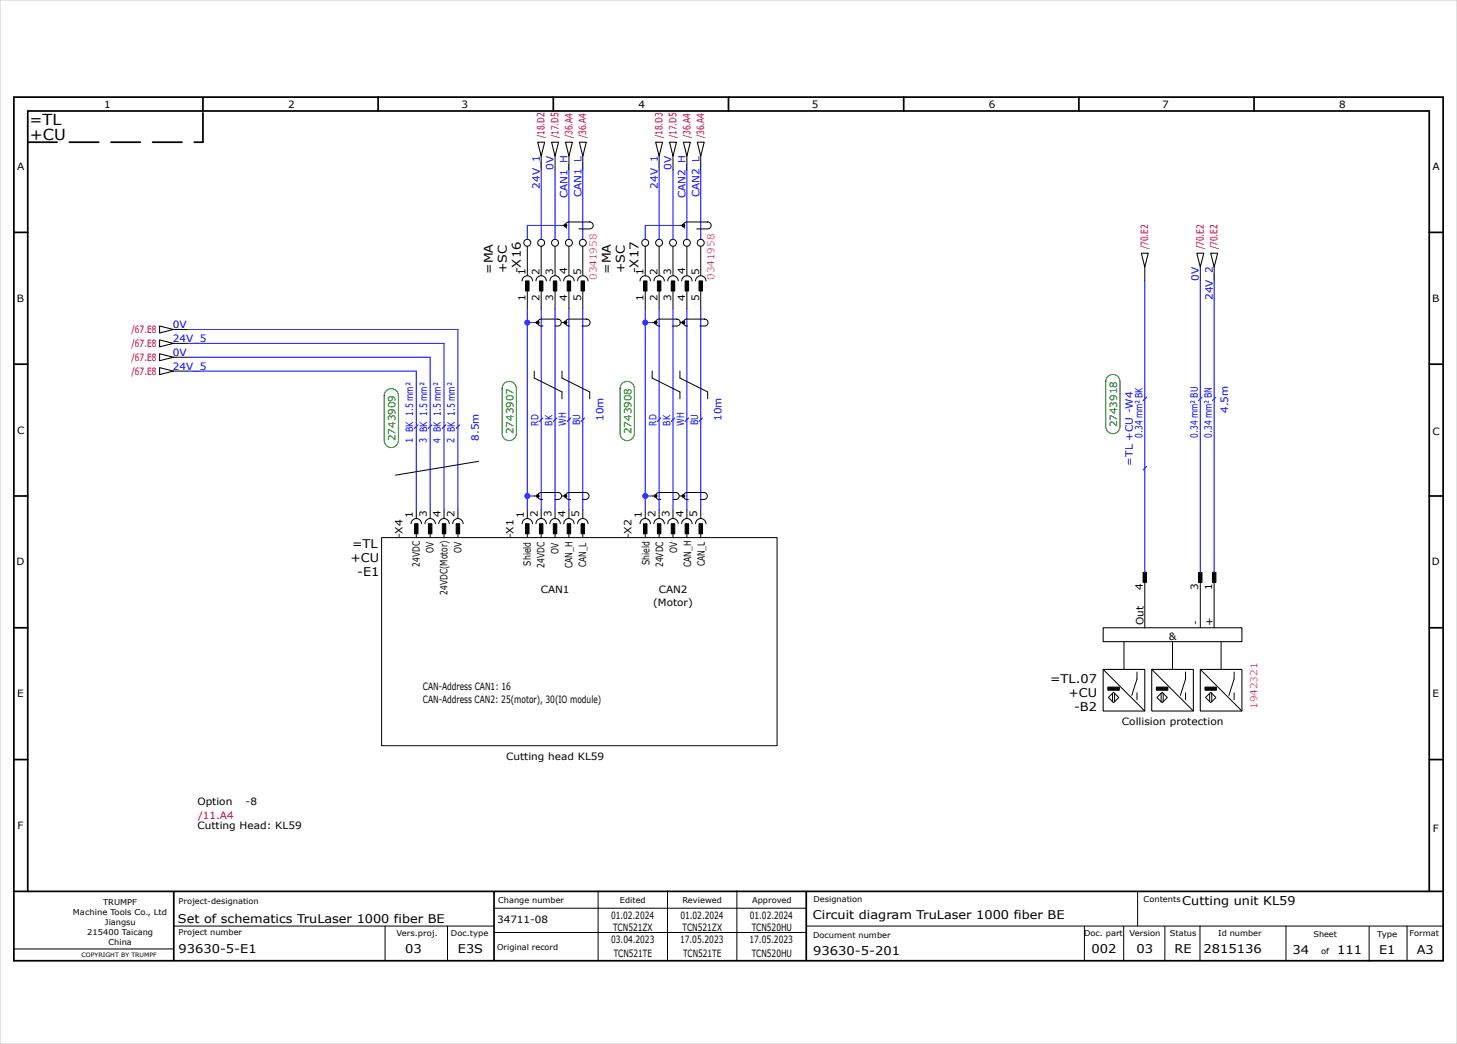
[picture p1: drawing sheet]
<svg xmlns="http://www.w3.org/2000/svg" width="420mm" height="301mm" viewBox="0 0 420 301" stroke-linecap="round" stroke-linejoin="round" font-family="sans-serif">
<g fill="none" stroke="#000" stroke-width=".5">
<path d="M4 28h412v249h-412zM58.5 28.2v3.8M109 28v4M159.5 28v4M210 28v4M260.5 28v4M311 28v4M361.5 28v4M4 67h4M412 67h4M4 105h4M412 105h4"/>
<path d="M4 143h4M412 143h4M4 181h4M412 181h4M4 219h4M412 219h4M4 257h412M8 257v-225h404v225M50.1 257.1v19.8M142.4 257.2v19.8M232.4 257.1v19.7"/>
</g>
<g fill="none" stroke="#000" stroke-width=".29">
<path d="M156 45v4M160 45v4M164 45v4M168 45v4M190 45v4M194 45v4M198 45v4M202 45v4M152 71v8.5M156 71v8.5M160 71v8.5M162 65h1"/>
<path d="M164 71v8.5M168 71v8.5M186 71v8.5M190 71v8.5M194 71v8.5M196 65h1M198 71v8.5M202 71v8.5M330 77v4M346 77v4M350 77v4M50 99h4"/>
<path d="M50 95h4M150.5 81a1.5 1.5 0 0 1 1.5-1.5 1.5 1.5 0 0 1 1.5 1.5M152 84v5M154 93h1M154.5 81a1.5 1.5 0 0 1 1.5-1.5 1.5 1.5 0 0 1 1.5 1.5M156 84v5M158.5 81a1.5 1.5 0 0 1 1.5-1.5 1.5 1.5 0 0 1 1.5 1.5M160 84v5M162 93h1M162.5 81a1.5 1.5 0 0 1 1.5-1.5 1.5 1.5 0 0 1 1.5 1.5M164 84v5M166.5 81a1.5 1.5 0 0 1 1.5-1.5 1.5 1.5 0 0 1 1.5 1.5"/>
<path d="M168 84v5M184.5 81a1.5 1.5 0 0 1 1.5-1.5 1.5 1.5 0 0 1 1.5 1.5M186 84v5M188 93h1M188.5 81a1.5 1.5 0 0 1 1.5-1.5 1.5 1.5 0 0 1 1.5 1.5M190 84v5M192.5 81a1.5 1.5 0 0 1 1.5-1.5 1.5 1.5 0 0 1 1.5 1.5M194 84v5M196 93h1M196.5 81a1.5 1.5 0 0 1 1.5-1.5 1.5 1.5 0 0 1 1.5 1.5M198 84v5M200.5 81a1.5 1.5 0 0 1 1.5-1.5 1.5 1.5 0 0 1 1.5 1.5"/>
<path d="M202 84v5M50 107h4M50 103h4M154 107v2l8 4v2M162 107v2l8 4v2M188 107v2l8 4v2M196 107v2l8 4v2M138 133l-24 4M110 155h114v60h-114zM118.5 151a1.5 1.5 0 0 1 1.5-1.5 1.5 1.5 0 0 1 1.5 1.5M120 147v2.5M120 153v2"/>
<path d="M122.5 151a1.5 1.5 0 0 1 1.5-1.5 1.5 1.5 0 0 1 1.5 1.5M124 147v2.5M124 153v2M126.5 151a1.5 1.5 0 0 1 1.5-1.5 1.5 1.5 0 0 1 1.5 1.5M128 147v2.5M128 153v2M130.5 151a1.5 1.5 0 0 1 1.5-1.5 1.5 1.5 0 0 1 1.5 1.5M132 147v2.5M132 153v2M150.5 151a1.5 1.5 0 0 1 1.5-1.5 1.5 1.5 0 0 1 1.5 1.5M152 147v2.5M152 153v2"/>
<path d="M154 143h1M154.5 151a1.5 1.5 0 0 1 1.5-1.5 1.5 1.5 0 0 1 1.5 1.5M156 147v2.5M156 153v2M158.5 151a1.5 1.5 0 0 1 1.5-1.5 1.5 1.5 0 0 1 1.5 1.5M160 147v2.5M160 153v2M162 143h1M162.5 151a1.5 1.5 0 0 1 1.5-1.5 1.5 1.5 0 0 1 1.5 1.5M164 147v2.5M164 153v2M166.5 151a1.5 1.5 0 0 1 1.5-1.5 1.5 1.5 0 0 1 1.5 1.5"/>
<path d="M168 147v2.5M168 153v2M184.5 151a1.5 1.5 0 0 1 1.5-1.5 1.5 1.5 0 0 1 1.5 1.5M186 147v2.5M186 153v2M188 143h1M188.5 151a1.5 1.5 0 0 1 1.5-1.5 1.5 1.5 0 0 1 1.5 1.5M190 147v2.5M190 153v2M192.5 151a1.5 1.5 0 0 1 1.5-1.5 1.5 1.5 0 0 1 1.5 1.5M194 147v2.5M194 153v2"/>
<path d="M196 143h1M196.5 151a1.5 1.5 0 0 1 1.5-1.5 1.5 1.5 0 0 1 1.5 1.5M198 147v2.5M198 153v2M200.5 151a1.5 1.5 0 0 1 1.5-1.5 1.5 1.5 0 0 1 1.5 1.5M202 147v2.5M202 153v2M330 168v13M346 168v13M350 168v13M318 193l12 12M320.7 199.9v2.4"/>
<path d="M321.3 199.9v2.4M324 185v8M327.7 195.8l-1.5 4.7M327.7 193.7v2.1M327.7 199.7v2M332 193l12 12M334.7 199.9v2.4M335.3 199.9v2.4M338 185v8M341.7 195.8l-1.5 4.7M341.7 193.7v2.1M341.7 199.7v2"/>
<path d="M346 193l12 12M348.7 199.9v2.4M349.3 199.9v2.4M352 185v8M355.8 195.8l-1.6 4.7M355.8 193.7v2.1M355.8 199.7v2M319.5 201.1l1.5-1.5 1.5 1.5-1.5 1.5zM333.5 201.1l1.5-1.5 1.5 1.5-1.5 1.5zM347.5 201.1l1.5-1.5 1.5 1.5-1.5 1.5zM172.4 256.9v20M192.4 256.9v20"/>
<path d="M212.4 256.9v20M327.9 256.9v10M4.1 273.6h45.7M50.1 267h92.2M111 267v10M129 267v10M142.4 261.9h90M142.4 268.9h90M232.5 267h183.5M312.6 267v10M323.9 267.1v10M335.8 267.1v10"/>
<path d="M345.9 267v10.1M370.7 267v9.8M394.7 267.1v10M405.6 267v10"/>
<circle cx="152" cy="70" r="1"/>
<circle cx="156" cy="70" r="1"/>
<circle cx="160" cy="70" r="1"/>
<circle cx="164" cy="70" r="1"/>
<circle cx="168" cy="70" r="1"/>
<circle cx="186" cy="70" r="1"/>
<circle cx="190" cy="70" r="1"/>
<circle cx="194" cy="70" r="1"/>
<circle cx="198" cy="70" r="1"/>
<circle cx="202" cy="70" r="1"/>
</g>
<path d="M8 41h50.5M58.5 41v-8.8" fill="none" stroke="#000" stroke-width=".5" stroke-dasharray="8.5 3.5"/>
<path d="M0 0h420v301h-420z" fill="none" stroke="#c9c9c9" stroke-width=".29"/>
<g fill="#000" stroke="#000" stroke-width=".29">
<path d="M151.5 81h1v2.9h-1z" fill-rule="evenodd"/>
<path d="M155.5 81h1v2.9h-1z" fill-rule="evenodd"/>
<path d="M159.5 81h1v2.9h-1z" fill-rule="evenodd"/>
<path d="M163.5 81h1v2.9h-1z" fill-rule="evenodd"/>
<path d="M167.5 81h1v2.9h-1z" fill-rule="evenodd"/>
<path d="M185.5 81h1v2.9h-1z" fill-rule="evenodd"/>
<path d="M189.5 81h1v2.9h-1z" fill-rule="evenodd"/>
<path d="M193.5 81h1v2.9h-1z" fill-rule="evenodd"/>
<path d="M197.5 81h1v2.9h-1z" fill-rule="evenodd"/>
<path d="M201.5 81h1v2.9h-1z" fill-rule="evenodd"/>
<path d="M119.5 151h1v2.9h-1z" fill-rule="evenodd"/>
<path d="M123.5 151h1v2.9h-1z" fill-rule="evenodd"/>
<path d="M127.5 151h1v2.9h-1z" fill-rule="evenodd"/>
<path d="M131.5 151h1v2.9h-1z" fill-rule="evenodd"/>
<path d="M151.5 151h1v2.9h-1z" fill-rule="evenodd"/>
<path d="M155.5 151h1v2.9h-1z" fill-rule="evenodd"/>
<path d="M159.5 151h1v2.9h-1z" fill-rule="evenodd"/>
<path d="M163.5 151h1v2.9h-1z" fill-rule="evenodd"/>
<path d="M167.5 151h1v2.9h-1z" fill-rule="evenodd"/>
<path d="M185.5 151h1v2.9h-1z" fill-rule="evenodd"/>
<path d="M189.5 151h1v2.9h-1z" fill-rule="evenodd"/>
<path d="M193.5 151h1v2.9h-1z" fill-rule="evenodd"/>
<path d="M197.5 151h1v2.9h-1z" fill-rule="evenodd"/>
<path d="M201.5 151h1v2.9h-1z" fill-rule="evenodd"/>
<path d="M329.5 165h1v2.9h-1z" fill-rule="evenodd"/>
<path d="M345.5 165h1v2.9h-1z" fill-rule="evenodd"/>
<path d="M349.5 165h1v2.9h-1z" fill-rule="evenodd"/>
<path d="M319.3 198.1h3.3v.9h-3.3z" fill-rule="evenodd"/>
<path d="M333.3 198.1h3.3v.9h-3.3z" fill-rule="evenodd"/>
<path d="M347.3 198.1h3.4v.9h-3.4z" fill-rule="evenodd"/>
<circle cx="163" cy="65" r=".4"/>
<circle cx="197" cy="65" r=".4"/>
<circle cx="155" cy="93" r=".4"/>
<circle cx="163" cy="93" r=".4"/>
<circle cx="189" cy="93" r=".4"/>
<circle cx="197" cy="93" r=".4"/>
<circle cx="155" cy="143" r=".4"/>
<circle cx="163" cy="143" r=".4"/>
<circle cx="189" cy="143" r=".4"/>
<circle cx="197" cy="143" r=".4"/>
</g>
<g fill="none" stroke="#000" stroke-width=".3">
<path d="M155 41h2l-1 4zM159 41h2l-1 4zM163 41h2l-1 4zM167 41h2l-1 4zM189 41h2l-1 4zM193 41h2l-1 4zM197 41h2l-1 4zM201 41h2l-1 4zM329 73h2l-1 4zM345 73h2l-1 4zM349 73h2l-1 4zM46 98l4 1-4 1z"/>
<path d="M46 94l4 1-4 1zM46 106l4 1-4 1zM46 102l4 1-4 1zM318 193h12v12h-12zM318 181h40v4h-40zM332 193h12v12h-12zM346 193h12v12h-12z"/>
</g>
<g fill="none" stroke="#00f" stroke-width=".29">
<path d="M156 49v20M160 49v20M164 49v20M168 49v20M190 49v20M194 49v20M198 49v20M202 49v20M162 65h-10v4M196 65h-10v4M54 99h74v48M54 95h78v52"/>
<path d="M152 89v58M152 93h2M156 89v58M160 89v58M164 89v58M168 89v58M186 89v58M186 93h2M190 89v58M194 89v58M198 89v58M202 89v58"/>
<path d="M330 81v84M346 81v84M350 81v84M54 107h66v40M54 103h70v44M152 143h2M186 143h2"/>
</g>
<path d="M170 64h-6a1 1 0 0 0-1 1 1 1 0 0 0 1 1h6a1 1 0 0 0 1-1 1 1 0 0 0-1-1M204 64h-6a1 1 0 0 0-1 1 1 1 0 0 0 1 1h6a1 1 0 0 0 1-1 1 1 0 0 0-1-1M160.8 92h-4.8a1 1 0 0 0-1 1 1 1 0 0 0 1 1h4.8a1 1 0 0 0 1-1 1 1 0 0 0-1-1M169.1 92h-5.1a1 1 0 0 0-1 1 1 1 0 0 0 1 1h5.1a1 1 0 0 0 1-1 1 1 0 0 0-1-1M195.1 92h-5.1a1 1 0 0 0-1 1 1 1 0 0 0 1 1h5.1a1 1 0 0 0 1-1 1 1 0 0 0-1-1M203.1 92h-5.1a1 1 0 0 0-1 1 1 1 0 0 0 1 1h5.1a1 1 0 0 0 1-1 1 1 0 0 0-1-1M160.9 142h-4.9a1 1 0 0 0-1 1 1 1 0 0 0 1 1h4.9a1 1 0 0 0 1-1 1 1 0 0 0-1-1M168.8 142h-4.8a1 1 0 0 0-1 1 1 1 0 0 0 1 1h4.8a1 1 0 0 0 1-1 1 1 0 0 0-1-1M194.8 142h-4.8a1 1 0 0 0-1 1 1 1 0 0 0 1 1h4.8a1 1 0 0 0 1-1 1 1 0 0 0-1-1M202.9 142h-4.9a1 1 0 0 0-1 1 1 1 0 0 0 1 1h4.9a1 1 0 0 0 1-1 1 1 0 0 0-1-1" fill="none" stroke="#000" stroke-width=".29" stroke-dasharray="8.5 3.5"/>
<g fill="#fff" stroke="#008000" stroke-width=".29">
<path d="M145.4 110.6a2.05 2.05 0 0 1 2.2-.5 2.05 2.05 0 0 1 1.3 1.9v13a2.05 2.05 0 0 1-2.1 2 2.05 2.05 0 0 1-2-2v-13z" fill-rule="evenodd"/>
<path d="M179.4 110.6a2.05 2.05 0 0 1 2.2-.5 2.05 2.05 0 0 1 1.3 1.9v13a2.05 2.05 0 0 1-2.1 2 2.05 2.05 0 0 1-2-2v-13z" fill-rule="evenodd"/>
<path d="M111.4 112.7a2.05 2.05 0 0 1 2.2-.5 2.05 2.05 0 0 1 1.2 1.9v12.9a2.05 2.05 0 0 1-2 2.1 2.05 2.05 0 0 1-2-2.1v-12.9z" fill-rule="evenodd"/>
<path d="M319.4 108.6a2.05 2.05 0 0 1 2.2-.5 2.05 2.05 0 0 1 1.2 1.9v13a2.05 2.05 0 0 1-2 2 2.05 2.05 0 0 1-2.1-2v-13z" fill-rule="evenodd"/>
</g>
<g fill="#00f">
<circle cx="152" cy="93" r=".85"/>
<circle cx="186" cy="93" r=".85"/>
<circle cx="152" cy="143" r=".85"/>
<circle cx="186" cy="143" r=".85"/>
</g>
<g fill="none" stroke="#00f" stroke-width=".3">
<path d="M330.5 114.5l-1 1M346.5 114.5l-1 1M350.5 114.5l-1 1M120.5 122.5l-1 1M124.5 122.5l-1 1M128.5 122.5l-1 1M132.5 122.5l-1 1M156.5 120.5l-1 1M160.5 120.5l-1 1M164.5 120.5l-1 1M168.5 120.5l-1 1M190.5 120.5l-1 1"/>
<path d="M194.5 120.5l-1 1M198.5 120.5l-1 1M202.5 120.5l-1 1M330.5 134.5l-1 1"/>
</g>
<g font-size="4.4">
<text x="8.5" y="36">=TL</text>
<text x="8.6" y="40.5">+CU</text>
</g>
<g font-size="3.5">
<text x="142.1" y="78.9" transform="rotate(-90 142.1 78.9)">=MA</text>
<text x="146.1" y="78.8" transform="rotate(-90 146.1 78.8)">+SC</text>
<text x="150.1" y="78.7" transform="rotate(-90 150.1 78.7)">-X16</text>
<text x="176.1" y="78.9" transform="rotate(-90 176.1 78.9)">=MA</text>
<text x="180.1" y="78.8" transform="rotate(-90 180.1 78.8)">+SC</text>
<text x="184.1" y="78.7" transform="rotate(-90 184.1 78.7)">-X17</text>
<text x="101" y="162">+CU</text>
<text x="101.5" y="158">=TL</text>
<text x="103" y="166">-E1</text>
<text x="302.7" y="197">=TL.07</text>
<text x="308" y="201">+CU</text>
<text x="309.6" y="205">-B2</text>
<text x="340.8" y="261">Cutting unit KL59</text>
<text x="51.3" y="266">Set of schematics TruLaser 1000 fiber BE</text>
<text x="234.3" y="265">Circuit diagram TruLaser 1000 fiber BE</text>
<text x="51.5" y="274.7">93630-5-E1</text>
<text x="116.8" y="274.9">03</text>
<text x="132" y="274.9">E3S</text>
<text x="234.4" y="275.3">93630-5-201</text>
<text x="314.6" y="274.8">002</text>
<text x="327.6" y="274.9">03</text>
<text x="338.6" y="274.8">RE</text>
<text x="346.9" y="274.7">2815136</text>
<text x="372.6" y="275">34</text>
<text x="385.4" y="275">111</text>
<text x="397.6" y="275">E1</text>
<text x="408.4" y="275">A3</text>
</g>
<g font-size="2.9">
<text x="30" y="31">1</text>
<text x="83" y="31">2</text>
<text x="133.1" y="31">3</text>
<text x="184.1" y="31">4</text>
<text x="234.1" y="31">5</text>
<text x="285" y="31">6</text>
<text x="335" y="31">7</text>
<text x="386" y="31">8</text>
<text x="5" y="49">A</text>
<text x="413" y="49">A</text>
<text x="151.5" y="79.4" transform="rotate(-90 151.5 79.4)">1</text>
<text x="155.5" y="79.2" transform="rotate(-90 155.5 79.2)">2</text>
<text x="159.5" y="79.2" transform="rotate(-90 159.5 79.2)">3</text>
<text x="163.5" y="79.1" transform="rotate(-90 163.5 79.1)">4</text>
<text x="167.5" y="79.2" transform="rotate(-90 167.5 79.2)">5</text>
<text x="185.5" y="79.4" transform="rotate(-90 185.5 79.4)">1</text>
<text x="189.5" y="79.2" transform="rotate(-90 189.5 79.2)">2</text>
<text x="193.5" y="79.2" transform="rotate(-90 193.5 79.2)">3</text>
<text x="197.5" y="79.1" transform="rotate(-90 197.5 79.1)">4</text>
<text x="201.5" y="79.2" transform="rotate(-90 201.5 79.2)">5</text>
<text x="4.8" y="87">B</text>
<text x="151.5" y="86.7" transform="rotate(-90 151.5 86.7)">1</text>
<text x="155.5" y="86.8" transform="rotate(-90 155.5 86.8)">2</text>
<text x="159.5" y="86.8" transform="rotate(-90 159.5 86.8)">3</text>
<text x="163.5" y="86.9" transform="rotate(-90 163.5 86.9)">4</text>
<text x="167.5" y="86.8" transform="rotate(-90 167.5 86.8)">5</text>
<text x="185.5" y="86.7" transform="rotate(-90 185.5 86.7)">1</text>
<text x="189.5" y="86.8" transform="rotate(-90 189.5 86.8)">2</text>
<text x="193.5" y="86.8" transform="rotate(-90 193.5 86.8)">3</text>
<text x="197.5" y="86.9" transform="rotate(-90 197.5 86.9)">4</text>
<text x="201.5" y="86.8" transform="rotate(-90 201.5 86.8)">5</text>
<text x="412.8" y="87">B</text>
<text x="5" y="125">C</text>
<text x="413" y="125.5">C</text>
<text x="119" y="149.4" transform="rotate(-90 119 149.4)">1</text>
<text x="123" y="149.2" transform="rotate(-90 123 149.2)">3</text>
<text x="127" y="149.1" transform="rotate(-90 127 149.1)">4</text>
<text x="131" y="149.2" transform="rotate(-90 131 149.2)">2</text>
<text x="151" y="149.4" transform="rotate(-90 151 149.4)">1</text>
<text x="155" y="149.2" transform="rotate(-90 155 149.2)">2</text>
<text x="159" y="149.2" transform="rotate(-90 159 149.2)">3</text>
<text x="163" y="149.1" transform="rotate(-90 163 149.1)">4</text>
<text x="167" y="149.2" transform="rotate(-90 167 149.2)">5</text>
<text x="185" y="149.4" transform="rotate(-90 185 149.4)">1</text>
<text x="189" y="149.2" transform="rotate(-90 189 149.2)">2</text>
<text x="193" y="149.2" transform="rotate(-90 193 149.2)">3</text>
<text x="197" y="149.1" transform="rotate(-90 197 149.1)">4</text>
<text x="201" y="149.2" transform="rotate(-90 201 149.2)">5</text>
<text x="116" y="155.2" transform="rotate(-90 116 155.2)">-X4</text>
<text x="148" y="155.2" transform="rotate(-90 148 155.2)">-X1</text>
<text x="182" y="155.2" transform="rotate(-90 182 155.2)">-X2</text>
<text x="125" y="159.3" transform="rotate(-90 125 159.3)">OV</text>
<text x="133" y="159.3" transform="rotate(-90 133 159.3)">OV</text>
<text x="161" y="159.6" transform="rotate(-90 161 159.6)">OV</text>
<text x="195.2" y="159.4" transform="rotate(-90 195.2 159.4)">OV</text>
<text x="4.8" y="163">D</text>
<text x="121" y="163.4" transform="rotate(-90 121 163.4)">24VDC</text>
<text x="153" y="163.1" transform="rotate(-90 153 163.1)">Shield</text>
<text x="157" y="163.7" transform="rotate(-90 157 163.7)">24VDC</text>
<text x="165" y="163.7" transform="rotate(-90 165 163.7)">CAN_H</text>
<text x="169" y="163.5" transform="rotate(-90 169 163.5)">CAN_L</text>
<text x="187.2" y="162.9" transform="rotate(-90 187.2 162.9)">Shield</text>
<text x="191.2" y="163.5" transform="rotate(-90 191.2 163.5)">24VDC</text>
<text x="199.2" y="163.5" transform="rotate(-90 199.2 163.5)">CAN_H</text>
<text x="203.2" y="163.3" transform="rotate(-90 203.2 163.3)">CAN_L</text>
<text x="412.7" y="163">D</text>
<text x="129" y="171.4" transform="rotate(-90 129 171.4)">24VDC(Motor)</text>
<text x="155.9" y="171">CAN1</text>
<text x="189.9" y="171">CAN2</text>
<text x="329.4" y="170.2" transform="rotate(-90 329.4 170.2)">4</text>
<text x="345.4" y="170.1" transform="rotate(-90 345.4 170.1)">3</text>
<text x="349.4" y="170" transform="rotate(-90 349.4 170)">1</text>
<text x="188.3" y="174.6">(Motor)</text>
<text x="329.6" y="180.2" transform="rotate(-90 329.6 180.2)">Out</text>
<text x="336.9" y="184.4">&amp;</text>
<text x="345.6" y="180.3" transform="rotate(-90 345.6 180.3)">-</text>
<text x="349.6" y="180.4" transform="rotate(-90 349.6 180.4)">+</text>
<text x="5" y="201">E</text>
<text x="121.9" y="199">CAN-Address CAN1: 16</text>
<text x="121.9" y="202.6">CAN-Address CAN2: 25(motor), 30(IO module)</text>
<text x="413" y="201">E</text>
<text x="323.4" y="209">Collision protection</text>
<text x="145.9" y="219">Cutting head KL59</text>
<text x="56.9" y="232">Option</text>
<text x="70.8" y="232">-8</text>
<text x="5.1" y="239">F</text>
<text x="56.9" y="239">Cutting Head: KL59</text>
<text x="413" y="240">F</text>
<text x="143.3" y="266">34711-08</text>
<text x="176.1" y="264.9">01.02.2024</text>
<text x="176.8" y="268.4">TCN521ZX</text>
<text x="196.1" y="264.9">01.02.2024</text>
<text x="196.8" y="268.4">TCN521ZX</text>
<text x="216.1" y="264.9">01.02.2024</text>
<text x="216.7" y="268.4">TCN520HU</text>
<text x="176.2" y="271.9">03.04.2023</text>
<text x="176.9" y="275.9">TCN521TE</text>
<text x="196" y="271.9">17.05.2023</text>
<text x="196.9" y="275.9">TCN521TE</text>
<text x="216" y="271.9">17.05.2023</text>
<text x="216.7" y="275.9">TCN520HU</text>
</g>
<g font-size="2.9" fill="#b60000">
<text x="157" y="39.9" transform="rotate(-90 157 39.9)">/18.D2</text>
<text x="161" y="39.9" transform="rotate(-90 161 39.9)">/17.D5</text>
<text x="165" y="39.9" transform="rotate(-90 165 39.9)">/36.A4</text>
<text x="169" y="39.9" transform="rotate(-90 169 39.9)">/36.A4</text>
<text x="191" y="39.9" transform="rotate(-90 191 39.9)">/18.D3</text>
<text x="195" y="39.9" transform="rotate(-90 195 39.9)">/17.D5</text>
<text x="199" y="39.9" transform="rotate(-90 199 39.9)">/36.A4</text>
<text x="203" y="39.9" transform="rotate(-90 203 39.9)">/36.A4</text>
<text x="331" y="71.9" transform="rotate(-90 331 71.9)">/70.E2</text>
<text x="347" y="71.9" transform="rotate(-90 347 71.9)">/70.E2</text>
<text x="351" y="71.9" transform="rotate(-90 351 71.9)">/70.E2</text>
<text x="37.9" y="100">/67.E8</text>
<text x="37.9" y="96">/67.E8</text>
<text x="37.9" y="108">/67.E8</text>
<text x="37.9" y="104">/67.E8</text>
<text x="57.1" y="236">/11.A4</text>
</g>
<g font-size="2.9" fill="#00f">
<text x="159.6" y="49" transform="rotate(-90 159.6 49)">0V</text>
<text x="193.6" y="49" transform="rotate(-90 193.6 49)">0V</text>
<text x="155.6" y="54.4" transform="rotate(-90 155.6 54.4)">24V_1</text>
<text x="163.6" y="57.2" transform="rotate(-90 163.6 57.2)">CAN1_H</text>
<text x="167.6" y="56.9" transform="rotate(-90 167.6 56.9)">CAN1_L</text>
<text x="189.6" y="54.4" transform="rotate(-90 189.6 54.4)">24V_1</text>
<text x="197.6" y="57.2" transform="rotate(-90 197.6 57.2)">CAN2_H</text>
<text x="201.6" y="56.9" transform="rotate(-90 201.6 56.9)">CAN2_L</text>
<text x="345.6" y="81" transform="rotate(-90 345.6 81)">0V</text>
<text x="349.6" y="86.5" transform="rotate(-90 349.6 86.5)">24V_2</text>
<text x="49.8" y="94.6">0V</text>
<text x="49.8" y="98.6">24V_5</text>
<text x="49.8" y="106.6">24V_5</text>
<text x="49.8" y="102.6">0V</text>
<text x="354" y="119.1" transform="rotate(-90 354 119.1)">4.5m</text>
<text x="155.3" y="122.7" transform="rotate(-90 155.3 122.7)">RD</text>
<text x="159.2" y="122.7" transform="rotate(-90 159.2 122.7)">BK</text>
<text x="163.3" y="122.8" transform="rotate(-90 163.3 122.8)">WH</text>
<text x="167.2" y="122.6" transform="rotate(-90 167.2 122.6)">BU</text>
<text x="174" y="121.4" transform="rotate(-90 174 121.4)">10m</text>
<text x="189.3" y="122.7" transform="rotate(-90 189.3 122.7)">RD</text>
<text x="193.2" y="122.7" transform="rotate(-90 193.2 122.7)">BK</text>
<text x="197.3" y="122.8" transform="rotate(-90 197.3 122.8)">WH</text>
<text x="201.2" y="122.6" transform="rotate(-90 201.2 122.6)">BU</text>
<text x="208" y="121.4" transform="rotate(-90 208 121.4)">10m</text>
<text x="119" y="127.7" transform="rotate(-90 119 127.7)">1 BK 1.5 mm²</text>
<text x="123" y="127.7" transform="rotate(-90 123 127.7)">3 BK 1.5 mm²</text>
<text x="127" y="127.7" transform="rotate(-90 127 127.7)">4 BK 1.5 mm²</text>
<text x="131" y="127.7" transform="rotate(-90 131 127.7)">2 BK 1.5 mm²</text>
<text x="138" y="127.1" transform="rotate(-90 138 127.1)">8.5m</text>
<text x="329.3" y="126.2" transform="rotate(-90 329.3 126.2)">0.34 mm² BK</text>
<text x="345.3" y="126.2" transform="rotate(-90 345.3 126.2)">0.34 mm² BU</text>
<text x="349.3" y="126.2" transform="rotate(-90 349.3 126.2)">0.34 mm² BN</text>
<text x="326.6" y="134.2" transform="rotate(-90 326.6 134.2)">=TL +CU -W4</text>
</g>
<g font-size="2.9" fill="#f0f">
<text x="172" y="80.7" transform="rotate(-90 172 80.7)">0341958</text>
<text x="206" y="80.7" transform="rotate(-90 206 80.7)">0341958</text>
<text x="362.5" y="204.4" transform="rotate(-90 362.5 204.4)">1942321</text>
</g>
<g font-size="2.9" fill="#008000">
<text x="148" y="125.2" transform="rotate(-90 148 125.2)">2743907</text>
<text x="182" y="125.2" transform="rotate(-90 182 125.2)">2743908</text>
<text x="322" y="123.2" transform="rotate(-90 322 123.2)">2743918</text>
<text x="114" y="127.2" transform="rotate(-90 114 127.2)">2743909</text>
</g>
<g font-size="2.3">
<text x="21" y="263.8">Machine Tools Co., Ltd</text>
<text x="29.7" y="260.8">TRUMPF</text>
<text x="51.5" y="260.7">Project-designation</text>
<text x="143.6" y="260.4">Change number</text>
<text x="178.7" y="260.4">Edited</text>
<text x="196.7" y="260.4">Reviewed</text>
<text x="216.8" y="260.4">Approved</text>
<text x="234.5" y="260.2">Designation</text>
<text x="329.7" y="260.1">Contents</text>
<text x="25.2" y="269.6">215400 Taicang</text>
<text x="30.3" y="266.7">Jiangsu</text>
<text x="51.5" y="269.7">Project number</text>
<text x="114.3" y="269.9">Vers.proj.</text>
<text x="130" y="269.9">Doc.type</text>
<text x="312.5" y="269.8">Doc. part</text>
<text x="325.6" y="269.9">Version</text>
<text x="337.3" y="269.8">Status</text>
<text x="351.2" y="269.8">Id number</text>
<text x="406.4" y="270">Format</text>
<text x="31.3" y="272.5">China</text>
<text x="143.3" y="273.9">Original record</text>
<text x="234.4" y="270.3">Document number</text>
<text x="378.6" y="270">Sheet</text>
<text x="380.8" y="275">of</text>
<text x="397" y="270">Type</text>
</g>
<text font-size="1.7" x="23.5" y="275.8">COPYRIGHT BY TRUMPF</text>
</svg>
